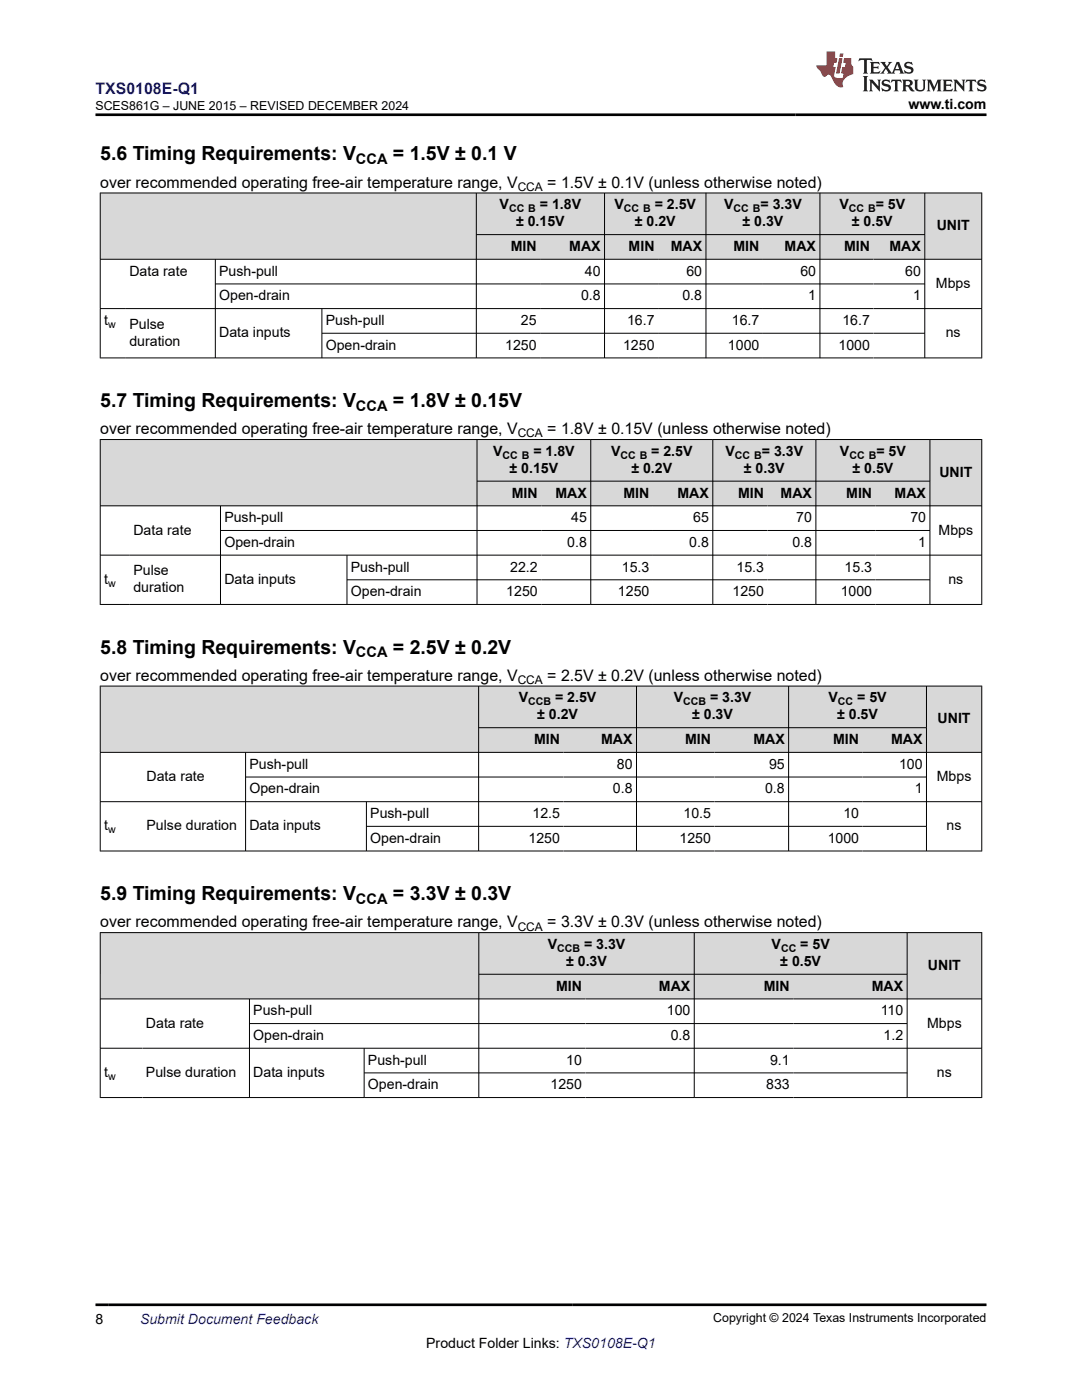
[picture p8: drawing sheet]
<svg xmlns="http://www.w3.org/2000/svg" width="216mm" height="279mm" viewBox="0 0 216 279" stroke-linecap="round" stroke-linejoin="round" font-family="sans-serif">
<g fill="#d8d8d8">
<path d="M20 38.5h175.9v8.3h-175.9z" fill-rule="evenodd"/>
<path d="M20.1 38.6h74.9v13.1h-74.9z" fill-rule="evenodd"/>
<path d="M95.1 38.6h25.5v8.2h-25.5z" fill-rule="evenodd"/>
<path d="M120.7 38.6h20.1v8.2h-20.1z" fill-rule="evenodd"/>
<path d="M140.9 38.6h22.6v8.2h-22.6z" fill-rule="evenodd"/>
<path d="M163.7 38.6h20.8v8.2h-20.8z" fill-rule="evenodd"/>
<path d="M184.6 38.6h11.2v13.1h-11.2z" fill-rule="evenodd"/>
<path d="M95.1 46.9h12.7v4.8h-12.7z" fill-rule="evenodd"/>
<path d="M107.8 46.9h12.8v4.8h-12.8z" fill-rule="evenodd"/>
<path d="M120.7 46.9h10.6v4.8h-10.6z" fill-rule="evenodd"/>
<path d="M131.3 46.9h9.5v4.8h-9.5z" fill-rule="evenodd"/>
<path d="M140.9 46.9h11.3v4.8h-11.3z" fill-rule="evenodd"/>
<path d="M152.2 46.9h11.3v4.8h-11.3z" fill-rule="evenodd"/>
<path d="M163.7 46.9h10.6v4.8h-10.6z" fill-rule="evenodd"/>
<path d="M174.3 46.9h10.2v4.8h-10.2z" fill-rule="evenodd"/>
</g>
<g fill="none" stroke="#000" stroke-width=".2">
<path d="M19.9 38.5h176.1M20 38.5v33M95 38.5v33M120.6 38.5v33M140.9 38.5v33M163.6 38.5v33M184.5 38.5v33M195.9 38.5v33M19.9 51.7h176.1M43 51.7v19.8M43 56.7h141.6M95 46.8h89.6"/>
<path d="M19.9 61.6h176.1M19.9 71.4h176.1M64.2 61.6v9.9M64.2 66.5h120.4"/>
</g>
<g fill="#d8d8d8">
<path d="M20 87.7h175.9v8.3h-175.9z" fill-rule="evenodd"/>
<path d="M20.1 87.8h75v13.1h-75z" fill-rule="evenodd"/>
<path d="M95.2 87.8h22.6v8.2h-22.6z" fill-rule="evenodd"/>
<path d="M117.9 87.8h24.3v8.2h-24.3z" fill-rule="evenodd"/>
<path d="M142.3 87.8h20.4v8.2h-20.4z" fill-rule="evenodd"/>
<path d="M162.9 87.8h22.6v8.2h-22.6z" fill-rule="evenodd"/>
<path d="M185.6 87.8h10.2v13.1h-10.2z" fill-rule="evenodd"/>
<path d="M95.2 96.1h12.8v4.8h-12.8z" fill-rule="evenodd"/>
<path d="M108 96.1h9.8v4.8h-9.8z" fill-rule="evenodd"/>
<path d="M117.9 96.1h12.4v4.8h-12.4z" fill-rule="evenodd"/>
<path d="M130.3 96.1h11.9v4.8h-11.9z" fill-rule="evenodd"/>
<path d="M142.3 96.1h10.9v4.8h-10.9z" fill-rule="evenodd"/>
<path d="M153.2 96.1h9.5v4.8h-9.5z" fill-rule="evenodd"/>
<path d="M162.9 96.1h11.8v4.8h-11.8z" fill-rule="evenodd"/>
<path d="M174.7 96.1h10.8v4.8h-10.8z" fill-rule="evenodd"/>
</g>
<g fill="none" stroke="#000" stroke-width=".2">
<path d="M19.9 87.7h176.1M20 87.7v33M95.2 87.7v33M95.2 96h90.4M117.9 87.7v33M142.2 87.7v33M162.8 87.7v33M185.6 87.7v33M195.9 87.7v33M19.9 100.9h176.1M19.9 110.8h176.1M44 100.9v19.8"/>
<path d="M44 105.9h141.6M69.2 110.8v9.9M69.2 115.7h116.4M19.9 120.6h176.1"/>
</g>
<g fill="#d8d8d8">
<path d="M20 136.9h175.9v8.3h-175.9z" fill-rule="evenodd"/>
<path d="M20.1 137h75.3v13.1h-75.3z" fill-rule="evenodd"/>
<path d="M95.6 137h31.3v8.2h-31.3z" fill-rule="evenodd"/>
<path d="M127.1 137h30.2v8.2h-30.2z" fill-rule="evenodd"/>
<path d="M157.4 137h27.4v8.2h-27.4z" fill-rule="evenodd"/>
<path d="M184.9 137h10.9v13.1h-10.9z" fill-rule="evenodd"/>
<path d="M95.6 145.3h16.9v4.8h-16.9z" fill-rule="evenodd"/>
<path d="M112.5 145.3h14.4v4.8h-14.4z" fill-rule="evenodd"/>
<path d="M127.1 145.3h15.5v4.8h-15.5z" fill-rule="evenodd"/>
<path d="M142.6 145.3h14.7v4.8h-14.7z" fill-rule="evenodd"/>
<path d="M157.4 145.3h14.7v4.8h-14.7z" fill-rule="evenodd"/>
<path d="M172.1 145.3h12.7v4.8h-12.7z" fill-rule="evenodd"/>
</g>
<g fill="none" stroke="#000" stroke-width=".2">
<path d="M19.9 136.9h176.1M20 136.9v33M95.5 136.9v33M127 136.9v33M157.4 136.9v33M184.9 136.9v33M195.9 136.9v33M19.9 150.2h176.1M19.9 160h176.1M49 150.2v19.7M49 155.1h135.9M73.1 160v9.9"/>
<path d="M95.5 145.2h89.4M19.9 169.8h176.1M73.1 164.9h111.8"/>
</g>
<g fill="#d8d8d8">
<path d="M20 186.1h175.9v8.3h-175.9z" fill-rule="evenodd"/>
<path d="M20.1 186.2h75.4v13.1h-75.4z" fill-rule="evenodd"/>
<path d="M95.6 186.2h42.9v8.2h-42.9z" fill-rule="evenodd"/>
<path d="M138.6 186.2h42.3v8.2h-42.3z" fill-rule="evenodd"/>
<path d="M181.1 186.2h14.7v13.1h-14.7z" fill-rule="evenodd"/>
<path d="M95.6 194.5h21.2v4.8h-21.2z" fill-rule="evenodd"/>
<path d="M116.8 194.5h21.7v4.8h-21.7z" fill-rule="evenodd"/>
<path d="M138.6 194.5h19.7v4.8h-19.7z" fill-rule="evenodd"/>
<path d="M158.3 194.5h22.6v4.8h-22.6z" fill-rule="evenodd"/>
</g>
<g fill="none" stroke="#000" stroke-width=".2">
<path d="M19.9 186.1h176.1M19.9 199.4h176.1M20 186.1v33M49.8 199.4v19.7M95.5 186.1v33M95.5 194.4h85.6M138.5 186.1v33M181 186.1v33M195.9 186.1v33M19.9 209.2h176.1M19.9 219h176.1M49.8 204.3h131.3"/>
<path d="M72.7 209.2v9.9M72.7 214.1h108.4"/>
</g>
<path d="M171.5 11.6l-.2 .6 .5-.2h.6v.1v2.2l-.2 .4h1l-.2-.4v-2.2v-.1h.5l.6 .2-.2-.6zM173.6 12.4l.2 .3v1.6l-.2 .4h1.9l.1-.6a1.08 1.08 0 0 1-1.3 .2v-.7h.6l.4 .2v-.7l-.4 .2h-.6v-.5l.2-.2a1 1 0 0 1 1 .3l-.1-.5zM175.7 12.4l.9 1.1-1 1.2h.9l-.2-.2 .5-.8 .4 .8-.2 .2h1.6l-.2-.2 .2-.5h.9l.1 .5-.1 .2h.9l-.2-.4-.8-1.9h-.5l-.9 2.1-.9-1.1 .9-1h-.8l.2 .2-.4 .6-.4-.6 .2-.2zM179 12.8l.4 1h-.7zM180.7 12.5a.65 .65 0 0 0-.2 .7 .65 .65 0 0 0 .6 .5l.6 .1 .1 .3a.79 .79 0 0 1-.7 .4 .79 .79 0 0 1-.7-.5l.1 .7 .2-.1a.93 .93 0 0 0 1.1 0 .93 .93 0 0 0 .4-.9 1.46 1.46 0 0 0-1.2-.6l-.1-.3a1.09 1.09 0 0 1 1.2 .2l-.2-.6-.1 .1-.5-.2zM172.2 15.2l.2 .4v2.2l-.2 .4h1l-.2-.4v-2.2l.2-.4zM173.4 15.9l.2 .4v1.5l-.2 .4h.8l-.3-.4 .1-1.3 1.6 1.8v-2l.2-.4h-.7l.1 .2 .1 1.1-1.2-1.3zM176.2 16a.65 .65 0 0 0-.2 .8 .65 .65 0 0 0 .6 .4l.6 .2 .1 .2a.79 .79 0 0 1-.7 .4 .79 .79 0 0 1-.7-.5l.1 .7 .2-.1a.93 .93 0 0 0 1.1 .1 .93 .93 0 0 0 .4-1 1.46 1.46 0 0 0-1.2-.5l-.1-.4a1.09 1.09 0 0 1 1.2 .2l-.1-.6-.2 .1-.5-.1zM177.9 15.9l-.1 .6a.63 .63 0 0 1 .8-.3v1.6l-.3 .4h1l-.2-.4v-1.6a.66 .66 0 0 1 .8 .3l-.1-.6zM180 15.9l.2 .4v1.5l-.2 .4h1l-.2-.2-.1-.7h.5l.1 .2a.79 .79 0 0 0 1.2 .6l-1-.9a.61 .61 0 0 0 .6-.6 .61 .61 0 0 0-.5-.7zM180.8 16.2h.1a.47 .47 0 0 1 .5 .1 .47 .47 0 0 1 .1 .5l-.1 .1-.7 .1zM182.3 15.9l.2 .2a2.27 2.27 0 0 0 .4 2 1.04 1.04 0 0 0 1.7-.7v-1.3l.2-.2h-.8l.2 .4v1.1a.6 .6 0 0 1-.6 .6 .6 .6 0 0 1-.6-.6v-1.1l.3-.4zM184.9 15.9l.2 .4v1.5l-.2 .4h.8l-.3-.4v-1.4l.9 1.9 .9-1.9v1.4l-.3 .4h1l-.2-.4v-1.5l.2-.4h-.8l-.7 1.5-.6-1.5zM188.1 15.9l.2 .4v1.5l-.2 .4h1.9l.1-.6a1.09 1.09 0 0 1-1.3 .2v-.7h.6l.4 .2v-.6l-.4 .2h-.6v-.6l.2-.1a1.01 1.01 0 0 1 1 .3l-.1-.6zM190.2 15.9l.3 .4v1.5l-.3 .4h.8l-.2-.4v-1.3l1.6 1.8v-2l.2-.4h-.7l.2 .2v1.1l-1.2-1.3zM192.8 15.9l-.1 .6a.63 .63 0 0 1 .8-.3v1.6l-.3 .4h1l-.2-.4v-1.6a.66 .66 0 0 1 .8 .3l-.1-.6zM195.2 16a.65 .65 0 0 0-.2 .8 .65 .65 0 0 0 .6 .4l.6 .2 .2 .2a.79 .79 0 0 1-.7 .4 .79 .79 0 0 1-.7-.5l.1 .7 .2-.1a.93 .93 0 0 0 1 .1 .93 .93 0 0 0 .5-1 1.46 1.46 0 0 0-1.3-.5v-.4a1.09 1.09 0 0 1 1.2 .2l-.2-.6-.2 .1-.5-.1z" fill="#231f20"/>
<path d="M164.9 10.3v2.7h-2l.1 .4 .8 1a.95 .95 0 0 0 1 .9 .59 .59 0 0 1 .5-.4 .59 .59 0 0 1 .5 .3l.4 .8a1.59 1.59 0 0 0 2.1 1.4 1.61 1.61 0 0 1 1-2.3l1-.3-.1-1.5a1.59 1.59 0 0 1-.3-1.7h-1.5l-.2 .9h.6l-.2 .9h-.5l-.2 .9v.3l.4 .1-.1 .9h-.7a.73 .73 0 0 1-1-.7l.3-1.5h-.5l.1-.9h.5l.2-.9h-.5v-1.3zM167.4 11.6l-.6 3.1h.7l.6-3.1zM167.6 10.7l-.1 .6h.7l.1-.6z" fill="#ed1c24"/>
<path d="M19 22.9h177.8M19 260.4h177.8" fill="none" stroke="#000" stroke-width=".53"/>
<g font-size="3.9">
<text x="20" y="32">5.6 Timing Requirements: V</text>
<text x="78.4" y="32">= 1.5V ± 0.1 V</text>
<text x="20" y="81.2">5.7 Timing Requirements: V</text>
<text x="78.4" y="81.2">= 1.8V ± 0.15V</text>
<text x="20" y="130.4">5.8 Timing Requirements: V</text>
<text x="78.4" y="130.4">= 2.5V ± 0.2V</text>
<text x="20" y="179.6">5.9 Timing Requirements: V</text>
<text x="78.4" y="179.6">= 3.3V ± 0.3V</text>
</g>
<text font-size="3.2" fill="#00f" x="19" y="18.7">TXS0108E-Q1</text>
<g font-size="3.2">
<text x="20" y="37.5">over recommended operating free-air temperature range, V</text>
<text x="109.2" y="37.5">= 1.5V ± 0.1V (unless otherwise noted)</text>
<text x="20" y="86.7">over recommended operating free-air temperature range, V</text>
<text x="109.2" y="86.7">= 1.8V ± 0.15V (unless otherwise noted)</text>
<text x="20" y="135.9">over recommended operating free-air temperature range, V</text>
<text x="109.2" y="135.9">= 2.5V ± 0.2V (unless otherwise noted)</text>
<text x="20" y="185.1">over recommended operating free-air temperature range, V</text>
<text x="109.2" y="185.1">= 3.3V ± 0.3V (unless otherwise noted)</text>
</g>
<g font-size="2.9">
<text x="71" y="32.8">CCA</text>
<text x="71" y="82">CCA</text>
<text x="71" y="131.2">CCA</text>
<text x="71" y="180.4">CCA</text>
</g>
<g font-size="2.8">
<text x="181.3" y="21.8">www.ti.com</text>
<text x="99.7" y="41.8">V</text>
<text x="107.7" y="41.8">= 1.8V</text>
<text x="122.6" y="41.8">V</text>
<text x="130.6" y="41.8">= 2.5V</text>
<text x="144.5" y="41.8">V</text>
<text x="151.7" y="41.8">= 3.3V</text>
<text x="167.5" y="41.8">V</text>
<text x="174.8" y="41.8">= 5V</text>
<text x="103" y="45.2">± 0.15V</text>
<text x="126.7" y="45.2">± 0.2V</text>
<text x="148.2" y="45.2">± 0.3V</text>
<text x="170" y="45.2">± 0.5V</text>
<text x="186.9" y="45.9">UNIT</text>
<text x="101.9" y="50.1">MIN</text>
<text x="113.6" y="50.1">MAX</text>
<text x="125.4" y="50.1">MIN</text>
<text x="133.8" y="50.1">MAX</text>
<text x="146.4" y="50.1">MIN</text>
<text x="156.6" y="50.1">MAX</text>
<text x="168.4" y="50.1">MIN</text>
<text x="177.5" y="50.1">MAX</text>
<text x="25.8" y="55">Data rate</text>
<text x="43.7" y="55">Push-pull</text>
<text x="43.7" y="59.9">Open-drain</text>
<text x="115.9" y="59.9">0.8</text>
<text x="116.7" y="55">40</text>
<text x="136.2" y="59.9">0.8</text>
<text x="137" y="55">60</text>
<text x="159.7" y="55">60</text>
<text x="161.3" y="59.9">1</text>
<text x="180.6" y="55">60</text>
<text x="182.2" y="59.9">1</text>
<text x="186.8" y="57.5">Mbps</text>
<text x="20.8" y="64.9">t</text>
<text x="25.8" y="65.6">Pulse</text>
<text x="65" y="64.9">Push-pull</text>
<text x="103.9" y="64.9">25</text>
<text x="125.1" y="64.9">16.7</text>
<text x="146" y="64.9">16.7</text>
<text x="168.1" y="64.9">16.7</text>
<text x="25.8" y="69">duration</text>
<text x="43.7" y="67.3">Data inputs</text>
<text x="65" y="69.8">Open-drain</text>
<text x="100.8" y="69.8">1250</text>
<text x="124.3" y="69.8">1250</text>
<text x="145.3" y="69.8">1000</text>
<text x="167.3" y="69.8">1000</text>
<text x="188.7" y="67.3">ns</text>
<text x="98.4" y="91">V</text>
<text x="101.7" y="94.4">± 0.15V</text>
<text x="106.4" y="91">= 1.8V</text>
<text x="121.9" y="91">V</text>
<text x="126" y="94.4">± 0.2V</text>
<text x="130" y="91">= 2.5V</text>
<text x="144.8" y="91">V</text>
<text x="148.4" y="94.4">± 0.3V</text>
<text x="152" y="91">= 3.3V</text>
<text x="167.6" y="91">V</text>
<text x="170.1" y="94.4">± 0.5V</text>
<text x="174.9" y="91">= 5V</text>
<text x="187.4" y="95.1">UNIT</text>
<text x="102.1" y="99.3">MIN</text>
<text x="110.8" y="99.3">MAX</text>
<text x="124.4" y="99.3">MIN</text>
<text x="135.2" y="99.3">MAX</text>
<text x="147.3" y="99.3">MIN</text>
<text x="155.8" y="99.3">MAX</text>
<text x="168.9" y="99.3">MIN</text>
<text x="178.5" y="99.3">MAX</text>
<text x="26.6" y="106.7">Data rate</text>
<text x="44.8" y="104.2">Push-pull</text>
<text x="114" y="104.2">45</text>
<text x="138.3" y="104.2">65</text>
<text x="158.9" y="104.2">70</text>
<text x="181.6" y="104.2">70</text>
<text x="187.3" y="106.7">Mbps</text>
<text x="44.8" y="109.1">Open-drain</text>
<text x="113.2" y="109.1">0.8</text>
<text x="137.5" y="109.1">0.8</text>
<text x="158.1" y="109.1">0.8</text>
<text x="183.2" y="109.1">1</text>
<text x="20.8" y="116.5">t</text>
<text x="26.6" y="114.8">Pulse</text>
<text x="26.6" y="118.2">duration</text>
<text x="44.8" y="116.5">Data inputs</text>
<text x="70" y="114.1">Push-pull</text>
<text x="70" y="119">Open-drain</text>
<text x="101" y="119">1250</text>
<text x="101.8" y="114.1">22.2</text>
<text x="123.3" y="119">1250</text>
<text x="124.1" y="114.1">15.3</text>
<text x="146.2" y="119">1250</text>
<text x="147" y="114.1">15.3</text>
<text x="167.8" y="119">1000</text>
<text x="168.5" y="114.1">15.3</text>
<text x="189.2" y="116.5">ns</text>
<text x="103.5" y="140.2">V</text>
<text x="107.2" y="143.6">± 0.2V</text>
<text x="110.8" y="140.2">= 2.5V</text>
<text x="134.4" y="140.2">V</text>
<text x="138.1" y="143.6">± 0.3V</text>
<text x="141.7" y="140.2">= 3.3V</text>
<text x="165.3" y="140.2">V</text>
<text x="167" y="143.6">± 0.5V</text>
<text x="171" y="140.2">= 5V</text>
<text x="106.6" y="148.5">MIN</text>
<text x="120" y="148.5">MAX</text>
<text x="136.7" y="148.5">MIN</text>
<text x="150.3" y="148.5">MAX</text>
<text x="166.3" y="148.5">MIN</text>
<text x="177.8" y="148.5">MAX</text>
<text x="187.1" y="144.3">UNIT</text>
<text x="29.2" y="155.9">Data rate</text>
<text x="49.8" y="153.4">Push-pull</text>
<text x="123.1" y="153.4">80</text>
<text x="153.5" y="153.4">95</text>
<text x="179.4" y="153.4">100</text>
<text x="186.9" y="155.9">Mbps</text>
<text x="49.8" y="158.3">Open-drain</text>
<text x="122.3" y="158.3">0.8</text>
<text x="152.7" y="158.3">0.8</text>
<text x="182.5" y="158.3">1</text>
<text x="20.8" y="165.7">t</text>
<text x="29.2" y="165.7">Pulse duration</text>
<text x="49.8" y="165.7">Data inputs</text>
<text x="73.9" y="163.3">Push-pull</text>
<text x="106.3" y="163.3">12.5</text>
<text x="136.4" y="163.3">10.5</text>
<text x="168.3" y="163.3">10</text>
<text x="188.9" y="165.7">ns</text>
<text x="73.9" y="168.2">Open-drain</text>
<text x="105.5" y="168.2">1250</text>
<text x="135.6" y="168.2">1250</text>
<text x="165.2" y="168.2">1000</text>
<text x="109.3" y="189.4">V</text>
<text x="116.5" y="189.4">= 3.3V</text>
<text x="154" y="189.4">V</text>
<text x="159.7" y="189.4">= 5V</text>
<text x="110.9" y="197.7">MIN</text>
<text x="113" y="192.8">± 0.3V</text>
<text x="131.5" y="197.7">MAX</text>
<text x="152.4" y="197.7">MIN</text>
<text x="155.7" y="192.8">± 0.5V</text>
<text x="174" y="197.7">MAX</text>
<text x="185.2" y="193.6">UNIT</text>
<text x="50.5" y="202.6">Push-pull</text>
<text x="133.1" y="202.6">100</text>
<text x="175.7" y="202.6">110</text>
<text x="29.1" y="205.1">Data rate</text>
<text x="50.5" y="207.5">Open-drain</text>
<text x="133.8" y="207.5">0.8</text>
<text x="176.3" y="207.5">1.2</text>
<text x="185" y="205.1">Mbps</text>
<text x="20.8" y="214.9">t</text>
<text x="29.1" y="214.9">Pulse duration</text>
<text x="50.5" y="214.9">Data inputs</text>
<text x="73.4" y="212.5">Push-pull</text>
<text x="113" y="212.5">10</text>
<text x="153.7" y="212.5">9.1</text>
<text x="187" y="214.9">ns</text>
<text x="73.4" y="217.4">Open-drain</text>
<text x="109.8" y="217.4">1250</text>
<text x="152.9" y="217.4">833</text>
<text x="19" y="264.2">8</text>
<text x="85" y="269">Product Folder Links: TXS0108E-Q1</text>
</g>
<text font-size="2.8" fill="#00f" x="27.9" y="264.2">Submit Document Feedback</text>
<g font-size="2.5">
<text x="19" y="21.9">SCES861G – JUNE 2015 – REVISED DECEMBER 2024</text>
<text x="142.3" y="263.9">Copyright © 2024 Texas Instruments Incorporated</text>
</g>
<g font-size="2.4">
<text x="103.3" y="38.1">CCA</text>
<text x="103.3" y="87.3">CCA</text>
<text x="103.3" y="136.5">CCA</text>
<text x="103.3" y="185.7">CCA</text>
</g>
<g font-size="2.1">
<text x="101.6" y="42.4">CC B</text>
<text x="124.5" y="42.4">CC B</text>
<text x="146.4" y="42.4">CC B</text>
<text x="169.4" y="42.4">CC B</text>
<text x="21.6" y="65.4">w</text>
<text x="100.3" y="91.6">CC B</text>
<text x="123.8" y="91.6">CC B</text>
<text x="146.7" y="91.6">CC B</text>
<text x="169.5" y="91.6">CC B</text>
<text x="21.6" y="117.1">w</text>
<text x="105.4" y="140.8">CCB</text>
<text x="136.3" y="140.8">CCB</text>
<text x="167.2" y="140.8">CC</text>
<text x="21.6" y="166.3">w</text>
<text x="111.2" y="190">CCB</text>
<text x="155.8" y="190">CC</text>
<text x="21.6" y="215.5">w</text>
</g>
</svg>
